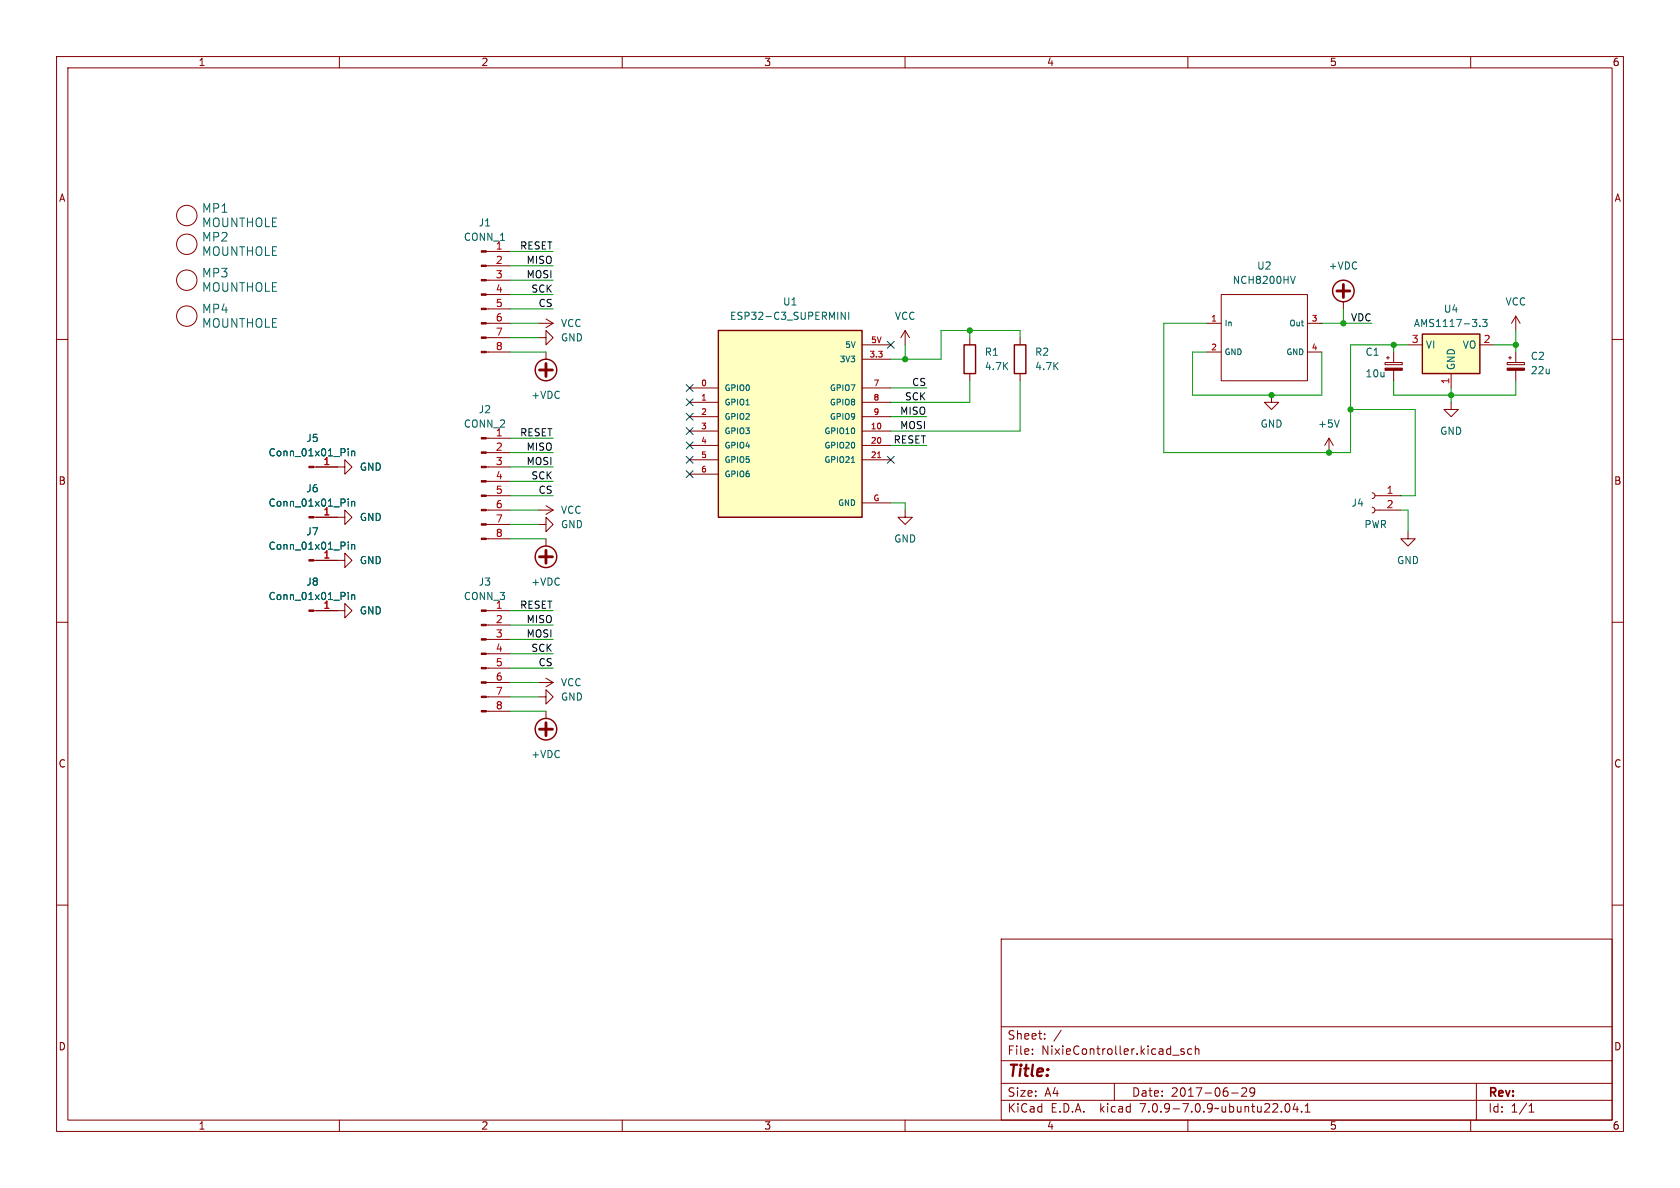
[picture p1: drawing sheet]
<svg xmlns="http://www.w3.org/2000/svg" width="297mm" height="210mm" viewBox="0 0 297 210" stroke-linecap="round" stroke-linejoin="round" font-family="sans-serif">
<g fill="none" stroke="#840000" stroke-width=".18">
<path d="M10 10h277v190h-277zM12 12h273v186h-273zM60 10v2M110 10v2M160 10v2M210 10v2M260 10v2M10 60h2M86 59.7h4.2M86 57.2h4.2M86 54.6h4.2M86 52.1h4.2"/>
<path d="M86 49.5h4.2M86 47h4.2M86 44.5h4.2M95.2 59.7h1.3v-1.3l1.3 1.3-1.3 1.3v-1.3M95.2 57.2h2.6M96.5 56.4l1.3 .8M97.8 57.2l-1.3 .7M160 58.4l-.7 1.3M160 58.4v2.6M160 58.4l.8 1.3M171.4 59.7v1.3M180.3 59.7v1.3"/>
<path d="M213.4 57.2h2.5M215.9 52.1h15.2v15.2h-15.2zM231.1 57.2h2.6M237.5 53.3v1.3M268 55.9v2.5M268 55.9l-.8 1.3M268 55.9l.7 1.3M285 60h2M86 62.2h4.2M86 77.5h4.2M96.5 62.2v1.3M121.9 68.6h5.1"/>
<path d="M121.9 71.1h5.1M121.9 76.2h5.1M121.9 73.7h5.1M121.9 78.7h5.1M152.4 68.6h5.1M152.4 71.1h5.1M152.4 76.2h5.1M152.4 73.7h5.1M152.4 78.7h5.1M152.4 63.5h5.1M152.4 61h5.1M171.4 66v1.3"/>
<path d="M180.3 66v1.3M213.4 62.2h2.5M224.8 69.9v1.2h1.3l-1.3 1.3-1.3-1.3h1.3M231.1 62.2h2.6M234.9 77.5l-.7 1.2M234.9 77.5v2.5M234.9 77.5l.8 1.2M244.9 64.1h3v.4h-3zM245.1 63.2h.5M245.4 63v.5M246.4 62.2v1.9M246.4 65.5v1.8"/>
<path d="M248.9 61h2.6M256.5 71.1v1.3h1.3l-1.3 1.3-1.2-1.3h1.2M256.5 66v2.6M261.6 61h2.6M266.4 64.1h3.1v.4h-3.1zM266.7 63.2h.5M267 63v.5M268 62.2v1.9M268 65.5v1.8M55.5 82.6h5.5v-1.3l1.2 1.3-1.2 1.2v-1.2M55.5 99.1h5.5v-1.3l1.2 1.3-1.2 1.2v-1.2M55.5 91.4h5.5v-1.2l1.2 1.2-1.2 1.3v-1.3"/>
<path d="M86 90.2h4.2M86 95.3h4.2M86 92.7h4.2M86 87.6h4.2M86 85.1h4.2M86 82.6h4.2M86 80h4.2M95.2 92.7h1.3v-1.3l1.3 1.3-1.3 1.3v-1.3M95.2 90.2h2.6M96.5 89.4l1.3 .8M96.5 95.3v1.2M97.8 90.2l-1.3 .7"/>
<path d="M121.9 81.3h5.1M121.9 83.8h5.1M152.4 81.3h5.1M152.4 88.9h5.1M160 90.2v1.2h1.3l-1.3 1.3-1.3-1.3h1.3M242.6 89.7l.3 .1 .2 .4-.2 .3-.3 .2M242.6 87.1l.3 .2 .2 .3-.2 .4-.3 .1M243.1 90.2h4.5M243.1 87.6h4.5M248.9 94v1.3h1.3l-1.3 1.2-1.3-1.2h1.3M10 110h2M55.5 108h5.5v-1.3l1.2 1.3-1.2 1.2v-1.2"/>
<path d="M86 118.1h4.2M86 115.6h4.2M86 113h4.2M86 110.5h4.2M86 108h4.2M96.5 119.9l1.3 .8M285 110h2M86 120.7h4.2M86 125.7h4.2M86 123.2h4.2M95.2 123.2h1.3v-1.3l1.3 1.3-1.3 1.3v-1.3M95.2 120.7h2.6"/>
<path d="M96.5 125.7v1.3M97.8 120.7l-1.3 .7M10 160h2M285 160h2M177 166h108v32h-108zM60 198v2M110 198v2M160 198v2M177 194.5h108M177 191.5h108M177 187.5h108M177 181.5h108"/>
<path d="M182.5 186.3v.1M182.5 185.5v.1M184.7 183.6v.1M184.7 182.8v.1M187.6 182.1l-1.3 2M197 191.5v3M207.3 186.5h1.2M209.3 185.5l-.3-.1-.3 .2 .1 .2 .5 .2v.3h-.6M210 198v2M210.7 185.5l-.5-.1-.2 .3v.4l.1 .2h.6M211.3 185.5l.2-.1 .4 .1 .1 .9M211.3 184.9v1.5"/>
<path d="M217.7 193.2h1.2M219.5 192.4l.6-.1 .2 .1 .1 .3-.9 1.1h.9M221.8 192.9l-.3 .3h-.3l-.2-.3 .1-.5 .4-.1 .2 .1a.99 .99 0 0 1-.3 1.4h-.3M227.3 195.2l.2-.1a.81 .81 0 0 1 .6 .6 .81 .81 0 0 1-.3 .8l-.1 .1a.81 .81 0 0 1-.4-1.4zM229 195l-.4 1.1h.9M229.3 195.6v1M230.1 196.5v.1M230.7 196.6h.9M230.7 195.5l.5-.4v1.5M260 198v2M261 191.5v6.5M270.3 196.6h.9"/>
<path d="M270.3 195.5l.4-.4v1.5"/>
<circle cx="33" cy="38.1" r="1.8"/>
<circle cx="33" cy="43.2" r="1.8"/>
<circle cx="33" cy="55.9" r="1.8"/>
<circle cx="33" cy="49.5" r="1.8"/>
</g>
<g fill="#840000" stroke="#840000" stroke-width=".18">
<path d="M85.1 62.1h.9v.3h-.9z"/>
<path d="M85.1 59.6h.9v.2h-.9z"/>
<path d="M85.1 57h.9v.3h-.9z"/>
<path d="M85.1 54.5h.9v.2h-.9z"/>
<path d="M85.1 51.9h.9v.3h-.9z"/>
<path d="M85.1 49.4h.9v.3h-.9z"/>
<path d="M85.1 46.9h.9v.2h-.9z"/>
<path d="M85.1 44.3h.9v.3h-.9z"/>
<path d="M85.1 95.1h.9v.3h-.9z"/>
<path d="M85.1 92.6h.9v.2h-.9z"/>
<path d="M85.1 90h.9v.3h-.9z"/>
<path d="M85.1 87.5h.9v.3h-.9z"/>
<path d="M85.1 85h.9v.2h-.9z"/>
<path d="M85.1 82.4h.9v.3h-.9z"/>
<path d="M85.1 79.9h.9v.2h-.9z"/>
<path d="M85.1 77.3h.9v.3h-.9z"/>
<path d="M85.1 125.6h.9v.3h-.9z"/>
<path d="M85.1 123.1h.9v.2h-.9z"/>
<path d="M85.1 120.5h.9v.3h-.9z"/>
<path d="M85.1 118h.9v.2h-.9z"/>
<path d="M85.1 115.4h.9v.3h-.9z"/>
<path d="M85.1 112.9h.9v.3h-.9z"/>
<path d="M85.1 110.4h.9v.2h-.9z"/>
<path d="M85.1 107.8h.9v.3h-.9z"/>
<path d="M266.4 65.1h3.1v.4h-3.1z"/>
<path d="M244.9 65.1h3v.4h-3z"/>
<path d="M54.6 91.3h.9v.3h-.9z"/>
<path d="M54.6 107.8h.9v.3h-.9z"/>
<path d="M54.6 82.4h.9v.3h-.9z"/>
<path d="M54.6 98.9h.9v.3h-.9z"/>
</g>
<g fill="#ffffc2" stroke="#ffffc2" stroke-width=".18">
<path d="M127 58.4h25.4v33h-25.4z"/>
<path d="M251.5 59.1h10.1v6.9h-10.1z"/>
</g>
<g fill="none" stroke="#840000" stroke-width=".25">
<path d="M127 58.4h25.4v33h-25.4zM251.5 59.1h10.1v6.9h-10.1zM170.4 61h2.1v5h-2.1zM179.3 61h2.1v5h-2.1z"/>
<circle cx="237.5" cy="51.4" r="1.9"/>
<circle cx="96.5" cy="65.4" r="1.9"/>
<circle cx="96.5" cy="98.4" r="1.9"/>
<circle cx="96.5" cy="128.9" r="1.9"/>
</g>
<g fill="none" stroke="#006464" stroke-width=".18">
<path d="M149.4 55.2v1.3l-.7-1.3v1.3M150 55.2v1.3M229 48.8l-.4 1.3M261.6 57.6v.1M262.1 56.5h.8l-.4 .4 .3 .2v.5l-.2 .1-.5-.1M61.6 79.3v.1M61.6 79.7v.9M62.2 79.7v.9M62.2 79.9l.2-.2 .3 .1v.8M236.8 74.2l-.5 1.3M61.6 88.2v.1M61.6 88.6v.9"/>
<path d="M61.6 95.8v.2M61.6 96.3v.8M62.2 88.6v.9M62.2 96.3v.8M62.2 88.8l.2-.2 .3 .1v.8M62.2 96.4l.2-.1h.3v.8M150.5 81.7h.6M61.6 104.7v.1M61.6 105.1v.9M62.2 105.1v.9M62.2 105.3l.2-.2 .3 .1v.8"/>
</g>
<path d="M155.1 80.9h.6" fill="none" stroke="#a90000" stroke-width=".18"/>
<path d="M236.3 51.4h2.3M237.5 50.3v2.3M95.4 65.4h2.3M96.5 64.3v2.2M95.4 98.4h2.3M96.5 97.3v2.3M95.4 128.9h2.3M96.5 127.8v2.2" fill="none" stroke="#840000" stroke-width=".51"/>
<g fill="none" stroke="#009600" stroke-width=".18">
<path d="M90.2 57.2h5M90.2 47h7.6M90.2 44.5h7.6M90.2 52.1h7.6M90.2 49.5h7.6M90.2 59.7h5M90.2 54.6h7.6M171.4 58.4v1.3M180.3 59.7v-1.3h-13.9v5.1h-8.9M213.4 57.2h-7.7v22.8h33.1v-19h10.1M233.7 57.2h8.9M237.5 54.6v2.6"/>
<path d="M268 58.4v3.8M90.2 62.2h6.3M90.2 77.5h7.6M157.5 68.6h6.3M157.5 73.7h6.3M157.5 78.7h6.3M160 61v2.5M171.4 67.3v3.8h-13.9M180.3 67.3v8.9h-22.8M213.4 62.2h-2.6v7.7h22.9v-7.7M238.8 72.4h11.4v15.2h-2.6M246.4 67.3v2.6h21.6v-2.6"/>
<path d="M246.4 61v1.2M256.5 68.6v2.5M264.2 61h3.8M90.2 80h7.6M90.2 90.2h5M90.2 87.6h7.6M90.2 85.1h7.6M90.2 82.6h7.6M90.2 92.7h5M90.2 95.3h6.3M157.5 88.9h2.5v1.3M247.6 90.2h1.3v3.8"/>
<path d="M90.2 118.1h7.6M90.2 115.6h7.6M90.2 110.5h7.6M90.2 113h7.6M90.2 108h7.6M90.2 125.7h6.3M90.2 123.2h5M90.2 120.7h5"/>
</g>
<g fill="none" stroke="#000084" stroke-width=".18">
<path d="M121.3 70.5l1.2 1.2M121.3 68l1.2 1.2M121.3 78.1l1.2 1.2M121.3 75.6l1.2 1.2M121.3 73.1l1.2 1.2M122.5 70.5l-1.2 1.2M122.5 68l-1.2 1.2M122.5 78.1l-1.2 1.2M122.5 75.6l-1.2 1.2M122.5 73.1l-1.2 1.2M156.9 60.4l1.2 1.2M158.1 60.4l-1.2 1.2"/>
<path d="M121.3 80.7l1.2 1.2M121.3 83.2l1.2 1.2M122.5 80.7l-1.2 1.2M122.5 83.2l-1.2 1.2M156.9 80.7l1.2 1.2M158.1 80.7l-1.2 1.2"/>
</g>
<g fill="#009600" stroke="#009600" stroke-width=".18">
<circle cx="246.4" cy="61" r=".46"/>
<circle cx="224.8" cy="69.9" r=".46"/>
<circle cx="234.9" cy="80" r=".46"/>
<circle cx="237.5" cy="57.2" r=".46"/>
<circle cx="171.4" cy="58.4" r=".46"/>
<circle cx="160" cy="63.5" r=".46"/>
<circle cx="256.5" cy="69.9" r=".46"/>
<circle cx="238.8" cy="72.4" r=".46"/>
<circle cx="268" cy="61" r=".46"/>
</g>
<text font-size="2.8" fill="#840000" x="178" y="190.9">Title:</text>
<g font-size="2.1" fill="#006464">
<text x="35.6" y="37.8">MP1</text>
<text x="35.6" y="40.4">MOUNTHOLE</text>
<text x="35.6" y="42.9">MP2</text>
<text x="35.6" y="45.4">MOUNTHOLE</text>
<text x="35.6" y="49.3">MP3</text>
<text x="35.6" y="51.8">MOUNTHOLE</text>
<text x="35.6" y="55.6">MP4</text>
<text x="35.6" y="58.1">MOUNTHOLE</text>
</g>
<g font-size="2.1" fill="#840000">
<text x="178" y="184">Sheet:</text>
<text x="178" y="186.7">File:</text>
<text x="184.1" y="186.7">NixieController.kicad_sch</text>
<text x="178" y="196.9">KiCad</text>
<text x="178" y="194.1">Size:</text>
<text x="184.7" y="194.1">A4</text>
<text x="185.7" y="196.9">E.D.A.</text>
<text x="194.6" y="196.9">kicad</text>
<text x="200" y="194.1">Date:</text>
<text x="201.8" y="196.9">7.0.9-7.0.9~ubuntu22.04.1</text>
<text x="207" y="194.1">2017-06-29</text>
<text x="263" y="194.3">Rev:</text>
<text x="263" y="196.9">Id:</text>
<text x="267.1" y="196.9">1/1</text>
</g>
<g font-size="1.8" fill="#840000">
<text x="35" y="11.9">1</text>
<text x="85" y="11.9">2</text>
<text x="135" y="11.9">3</text>
<text x="185" y="11.9">4</text>
<text x="235" y="11.9">5</text>
<text x="285" y="11.9">6</text>
<text x="10.3" y="35.9">A</text>
<text x="285.3" y="35.9">A</text>
<text x="10.3" y="85.9">B</text>
<text x="285.3" y="85.9">B</text>
<text x="10.3" y="135.9">C</text>
<text x="285.3" y="135.9">C</text>
<text x="10.3" y="185.9">D</text>
<text x="285.3" y="185.9">D</text>
<text x="35" y="199.9">1</text>
<text x="85" y="199.9">2</text>
<text x="135" y="199.9">3</text>
<text x="185" y="199.9">4</text>
<text x="235" y="199.9">5</text>
<text x="285" y="199.9">6</text>
</g>
<g font-size="1.8" fill="#006464">
<text x="84.5" y="40.2">J1</text>
<text x="81.9" y="42.8">CONN_1</text>
<text x="87.6" y="44.2">1</text>
<text x="222.1" y="47.9">U2</text>
<text x="234.8" y="47.9">+VDC</text>
<text x="217.8" y="50.4">NCH8200HV</text>
<text x="99.1" y="58">VCC</text>
<text x="129" y="56.7">ESP32-C3_SUPERMINI</text>
<text x="138.3" y="54.2">U1</text>
<text x="158.1" y="56.7">VCC</text>
<text x="249.8" y="58">AMS1117-3.3</text>
<text x="255.2" y="55.5">U4</text>
<text x="266.1" y="54.2">VCC</text>
<text x="99.1" y="60.6">GND</text>
<text x="174" y="63.1">R1</text>
<text x="174" y="65.6">4.7K</text>
<text x="182.9" y="63.1">R2</text>
<text x="182.9" y="65.6">4.7K</text>
<text x="241.3" y="63.1">C1</text>
<text x="252" y="61.8">VI</text>
<text x="257.4" y="65.5" transform="rotate(-90 257.4 65.5)">GND</text>
<text x="258.5" y="61.8">VO</text>
<text x="270.5" y="63.8">C2</text>
<text x="93.8" y="70.7">+VDC</text>
<text x="241.3" y="66.9">10u</text>
<text x="270.5" y="66.4">22u</text>
<text x="81.9" y="75.8">CONN_2</text>
<text x="84.5" y="73.3">J2</text>
<text x="87.6" y="77.2">1</text>
<text x="222.8" y="75.8">GND</text>
<text x="232.9" y="75.8">+5V</text>
<text x="254.5" y="77.1">GND</text>
<text x="47.4" y="80.9">Conn_01x01_Pin</text>
<text x="54.1" y="78.3">J5</text>
<text x="63.5" y="83.4">GND</text>
<text x="47.4" y="89.8">Conn_01x01_Pin</text>
<text x="54.1" y="87.2">J6</text>
<text x="238.8" y="89.8">J4</text>
<text x="54.1" y="94.8">J7</text>
<text x="63.5" y="92.3">GND</text>
<text x="99.1" y="93.6">GND</text>
<text x="99.1" y="91">VCC</text>
<text x="241.1" y="93.6">PWR</text>
<text x="47.4" y="97.4">Conn_01x01_Pin</text>
<text x="63.5" y="99.9">GND</text>
<text x="158" y="96.1">GND</text>
<text x="246.9" y="99.9">GND</text>
<text x="47.4" y="106.3">Conn_01x01_Pin</text>
<text x="54.1" y="103.7">J8</text>
<text x="81.9" y="106.3">CONN_3</text>
<text x="84.5" y="103.7">J3</text>
<text x="87.6" y="107.7">1</text>
<text x="93.8" y="103.7">+VDC</text>
<text x="63.5" y="108.8">GND</text>
<text x="99.1" y="124.1">GND</text>
<text x="99.1" y="121.5">VCC</text>
<text x="93.8" y="134.2">+VDC</text>
</g>
<g font-size="1.8" fill="#a90000">
<text x="87.6" y="46.7">2</text>
<text x="87.6" y="49.3">3</text>
<text x="87.6" y="51.8">4</text>
<text x="87.6" y="54.4">5</text>
<text x="87.6" y="56.9">6</text>
<text x="87.6" y="59.4">7</text>
<text x="87.6" y="62">8</text>
<text x="249.5" y="60.7">3</text>
<text x="262.2" y="60.7">2</text>
<text x="256.3" y="68" transform="rotate(-90 256.3 68)">1</text>
<text x="57.1" y="82.3">1</text>
<text x="87.6" y="79.8">2</text>
<text x="87.6" y="82.3">3</text>
<text x="87.6" y="84.8">4</text>
<text x="87.6" y="87.4">5</text>
<text x="87.6" y="89.9">6</text>
<text x="245" y="87.4">1</text>
<text x="245" y="89.9">2</text>
<text x="57.1" y="91.2">1</text>
<text x="87.6" y="92.5">7</text>
<text x="87.6" y="95">8</text>
<text x="57.1" y="98.8">1</text>
<text x="57.1" y="107.7">1</text>
<text x="87.6" y="110.2">2</text>
<text x="87.6" y="112.8">3</text>
<text x="87.6" y="115.3">4</text>
<text x="87.6" y="117.9">5</text>
<text x="87.6" y="120.4">6</text>
<text x="87.6" y="122.9">7</text>
<text x="87.6" y="125.5">8</text>
</g>
<g font-size="1.8" fill="#0f0f0f">
<text x="91.8" y="44.2">RESET</text>
<text x="93" y="46.7">MISO</text>
<text x="93" y="49.3">MOSI</text>
<text x="93.8" y="51.8">SCK</text>
<text x="95.1" y="54.3">CS</text>
<text x="238.7" y="56.9">VDC</text>
<text x="159.9" y="70.9">SCK</text>
<text x="161.1" y="68.3">CS</text>
<text x="91.8" y="77.2">RESET</text>
<text x="159" y="73.4">MISO</text>
<text x="159" y="75.9">MOSI</text>
<text x="93" y="79.7">MISO</text>
<text x="93" y="82.3">MOSI</text>
<text x="157.9" y="78.5">RESET</text>
<text x="93.8" y="84.8">SCK</text>
<text x="95.1" y="87.4">CS</text>
<text x="91.8" y="107.7">RESET</text>
<text x="93" y="112.8">MOSI</text>
<text x="93" y="110.2">MISO</text>
<text x="93.8" y="115.3">SCK</text>
<text x="95.1" y="117.8">CS</text>
</g>
<g font-size="1.4" fill="#a90000">
<text x="214" y="56.9">1</text>
<text x="231.8" y="56.9">3</text>
<text x="153.6" y="63.2">3.3</text>
<text x="153.9" y="60.7">5V</text>
<text x="214" y="62">2</text>
<text x="231.8" y="62">4</text>
<text x="123.8" y="68.3">0</text>
<text x="123.8" y="70.9">1</text>
<text x="154.3" y="68.3">7</text>
<text x="154.3" y="70.9">8</text>
<text x="123.8" y="73.4">2</text>
<text x="123.8" y="75.9">3</text>
<text x="153.8" y="75.9">10</text>
<text x="154.3" y="73.4">9</text>
<text x="123.8" y="78.5">4</text>
<text x="123.8" y="81">5</text>
<text x="123.8" y="83.6">6</text>
<text x="153.8" y="78.5">20</text>
<text x="153.8" y="81">21</text>
<text x="154.3" y="88.6">G</text>
</g>
<g font-size="1.4" fill="#006464">
<text x="216.4" y="57.9">In</text>
<text x="227.8" y="57.9">Out</text>
<text x="148.3" y="64.2">3V3</text>
<text x="149.3" y="61.7">5V</text>
<text x="216.4" y="63">GND</text>
<text x="227.3" y="63">GND</text>
<text x="128" y="69.3">GPIO0</text>
<text x="128" y="71.9">GPIO1</text>
<text x="146.6" y="69.3">GPIO7</text>
<text x="146.6" y="71.9">GPIO8</text>
<text x="128" y="74.4">GPIO2</text>
<text x="128" y="76.9">GPIO3</text>
<text x="145.6" y="76.9">GPIO10</text>
<text x="146.6" y="74.4">GPIO9</text>
<text x="128" y="79.5">GPIO4</text>
<text x="128" y="82">GPIO5</text>
<text x="145.6" y="79.5">GPIO20</text>
<text x="145.6" y="82">GPIO21</text>
<text x="128" y="84.6">GPIO6</text>
<text x="148" y="89.6">GND</text>
</g>
</svg>
